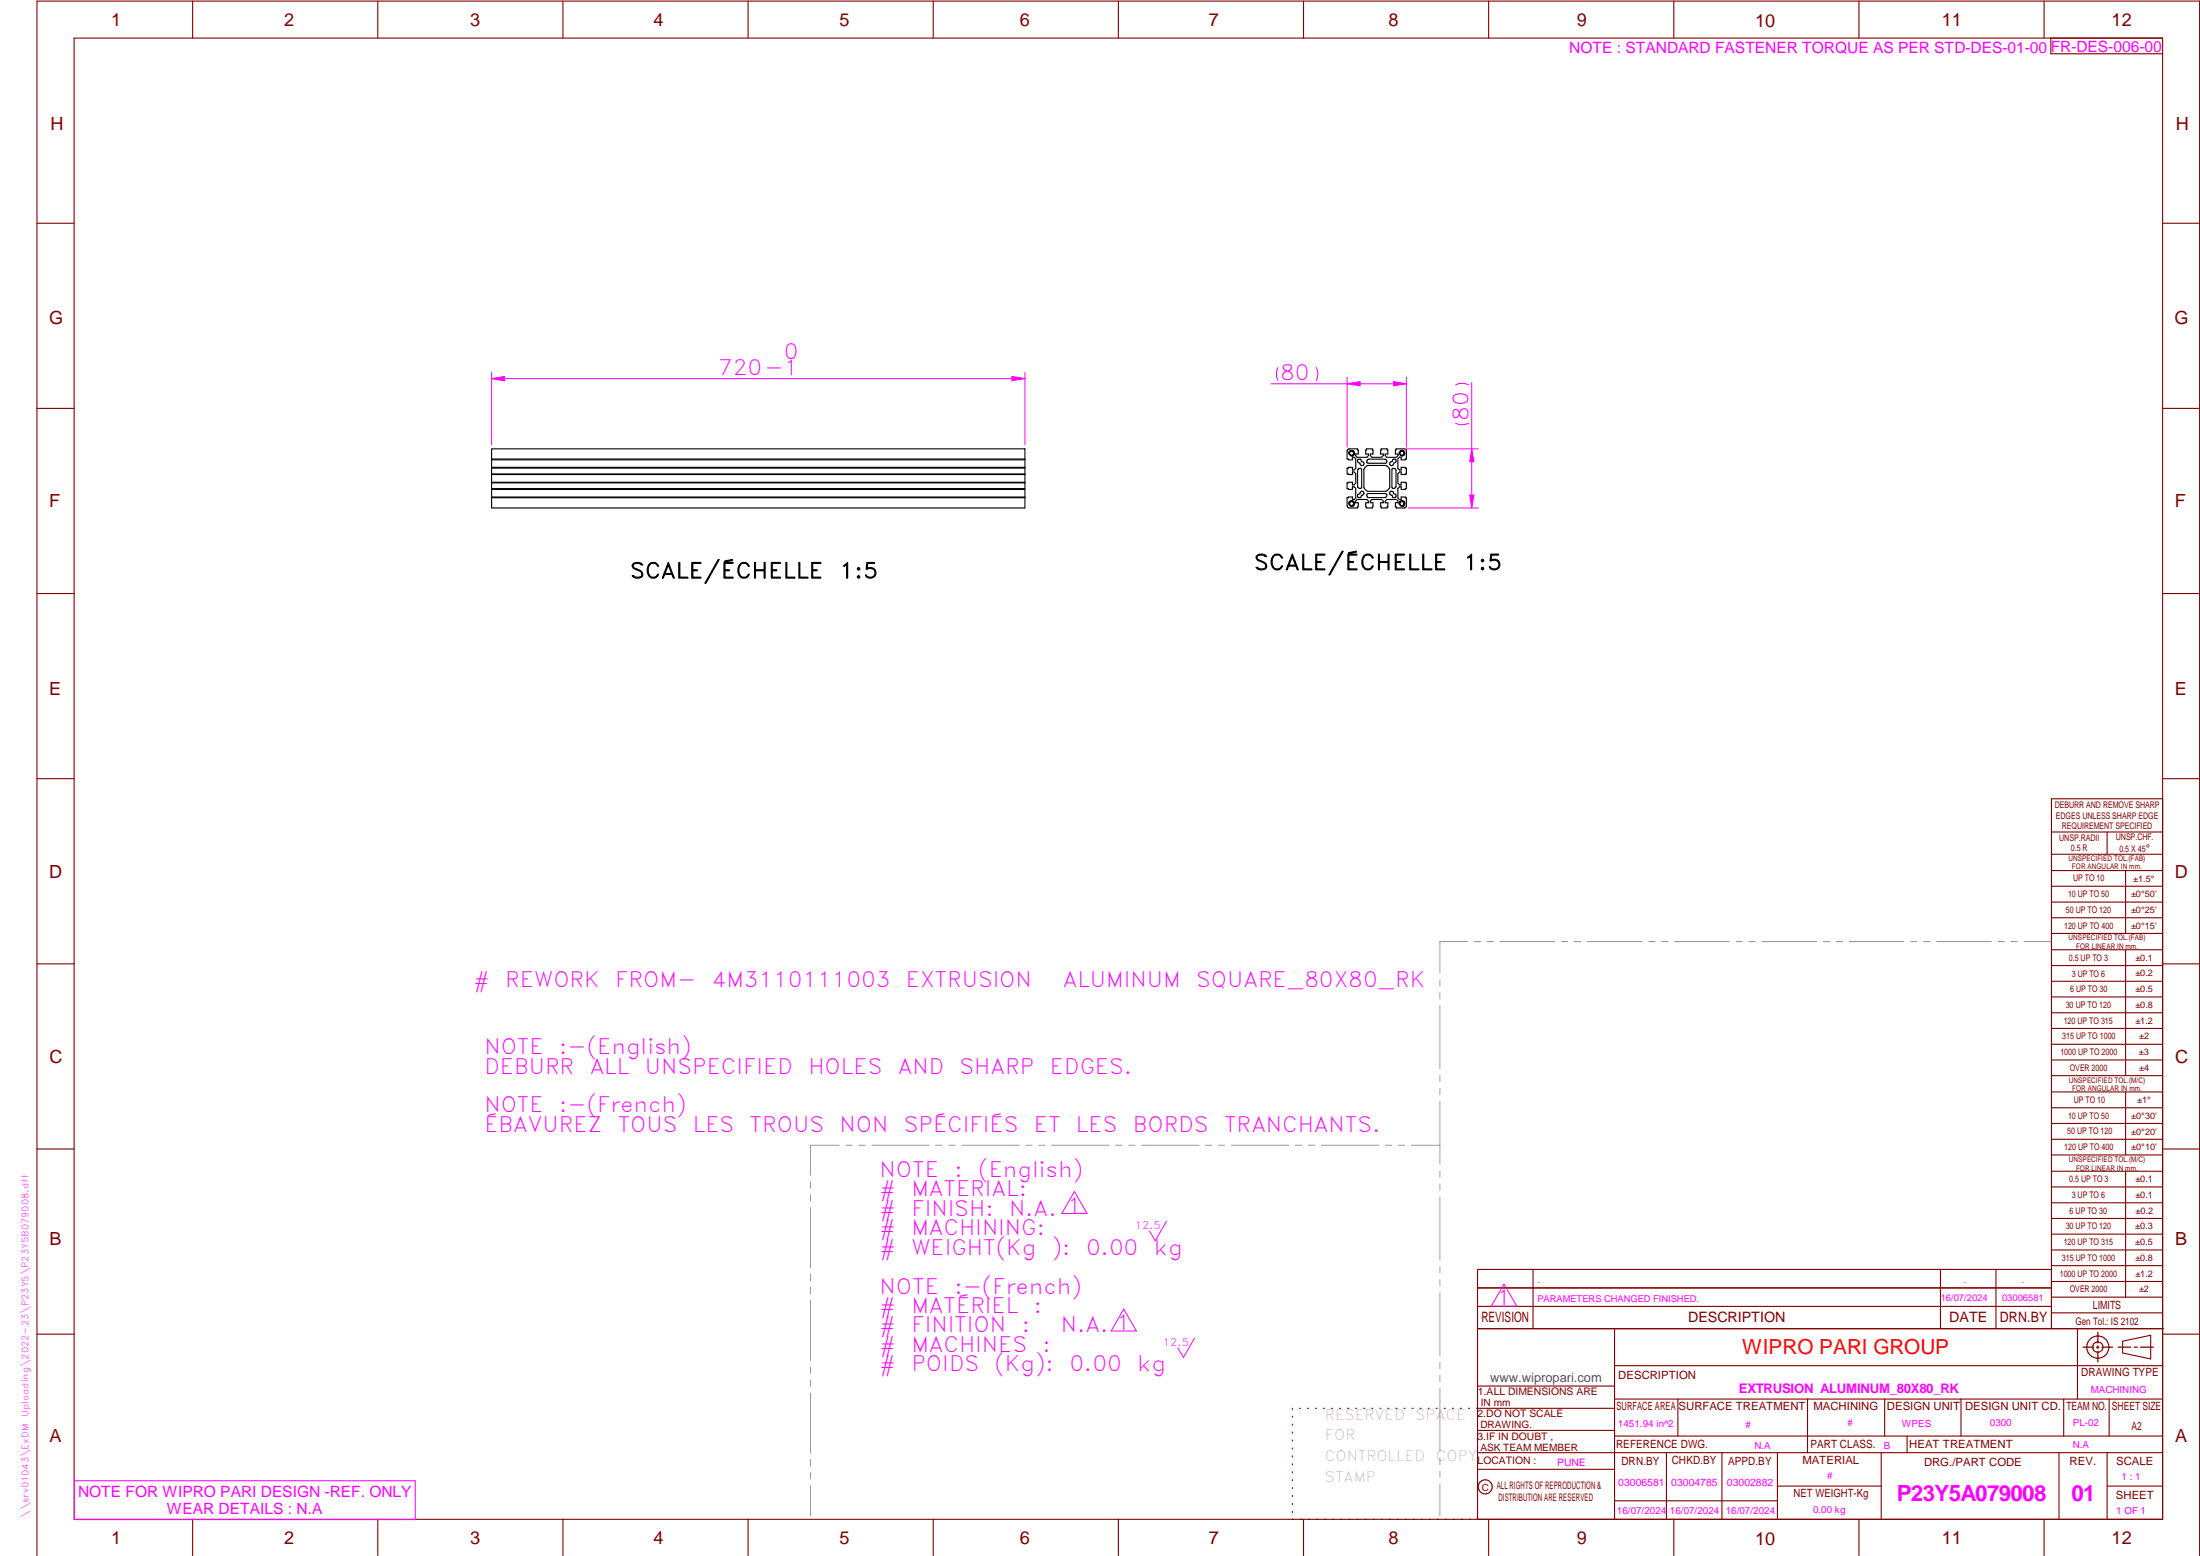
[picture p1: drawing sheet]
<svg xmlns="http://www.w3.org/2000/svg" width="594mm" height="420mm" viewBox="0 0 594 420" stroke-linecap="round" stroke-linejoin="round" font-family="sans-serif">
<g fill="none" stroke="#800000" stroke-width=".3">
<path d="M20 10.3h564v400h-564zM52 .3v10M102 .3v10M152 .3v10M202 .3v10M252 .3v10M302 .3v10M352 .3v10M402 .3v10M452 .3v10M502 .3v10M552 .3v10"/>
<path d="M553.8 10.3v4.2h30.2M10 60.3h10M584 60.3h10M10 110.3h10M584 110.3h10M10 160.3h10M584 160.3h10M10 210.3h10M584 215.7h-30v143.1M584 210.3h10M554 224.7h30M554 230.7h30"/>
<path d="M554 235.1h30M554 239.3h30M569 224.7v6M574 235.1v17M554 243.6h30M554 247.8h30M554 252.1h30M554 256.5h30M574 256.5v33.9M10 260.3h10M554 260.7h30M554 265h30"/>
<path d="M554 269.2h30M554 273.5h30M554 277.7h30M584 260.3h10M554 282h30M554 286.2h30M554 290.4h30M554 294.9h30M554 299.1h30M574 294.9v17M10 310.3h10M554 303.4h30"/>
<path d="M554 307.6h30M554 311.9h30M554 316.3h30M574 316.3v34M584 310.3h10M554 320.5h30M554 324.8h30M554 329h30M554 333.2h30M554 337.5h30M399 358.8h185.2M399 352.8h155"/>
<path d="M399 347.8h155M414 342.8v16M436 358.8v51.5M524 342.8v16M539 342.8v16M554 341.8h30M554 346h30M554 350.3h30M554 354.5h30M554 342.8h-155v67.5M561 358.8v19M10 360.3h10"/>
<path d="M399 374.3h37M436 377.8h148M453.1 377.8v10M488.1 377.8v14.5M508.9 377.8v10M529.5 377.8v10M557.3 377.8v10M569.5 377.8v10M573.2 362.2l7.6-1.6v6.3l-7.6-1.6zM584 368.8h-148M584 360.3h10M349 380.3v.3"/>
<path d="M349 382.4v.3M349 384.6v.3M349 386.7v.3M349 388.8v.3M349 391v.3M349 393.1v.3M349 395.3v.3M349 397.4v.3M349 399.5v.3M350.9 380.3h.2M353.1 380.3h.2M355.2 380.3h.3"/>
<path d="M357.4 380.3h.3M359.6 380.3h.3M361.7 380.3h.3M363.9 380.3h.3M366.1 380.3h.3M368.3 380.3h.2M370.4 380.3h.3M372.6 380.3h.3M374.8 380.3h.3M376.9 380.3h.4M379.1 380.3h.3M381.3 380.3h.3"/>
<path d="M383.4 380.3h.4M385.6 380.3h.3M387.8 380.3h.3M390 380.3h.3M392.2 380.3h.3M394.3 380.3h.3M396.5 380.3h.3M398.7 380.3h37.3M399 396.7h37M399 392.3h185M399 386.2h37M436 387.8h148"/>
<path d="M450 392.3v18M465 392.3v18M480 392.3v18M508 392.3v18M515 387.8v4.5M556 392.3v18M569 392.3v18M52 410.3v9.7M102 410.3v9.7M152 410.3v9.7M202 410.3v9.7M252 410.3v9.7"/>
<path d="M302 410.3v9.7M349 401.7v.3M349 403.8v.4M349 406v.3M349 408.1v.3M352 410.3v9.7M402 410.3v9.7M436 405.3h44M452 410.3v9.7M480 401.3h28M502 410.3v9.7M552 410.3v9.7"/>
<path d="M569 401.3h15M10 420v-419.7h584v419.7"/>
<circle cx="566.5" cy="363.7" r="1.39"/>
<circle cx="566.5" cy="363.8" r="3"/>
<circle cx="401.1" cy="401.5" r="1.9"/>
</g>
<path d="M132.8 100.5v19.6M273.3 101.6l3.5 .6-3.5 .6zM276.8 100.5v19.6M290.1 321.7l3.4 6h-6.8zM315 329.8l-3.1 5.2-1.5-2.6M303.4 353.5l3.5 5.9h-6.8zM406.1 346.8l3.5 5.9h-6.9zM322.6 361.3l-3 5.3-1.6-2.7M20.1 399.8h92v10.5h-92z" fill="none" stroke="#f0f" stroke-width=".27"/>
<g fill="none" stroke="#949494" stroke-width=".27">
<path d="M396.2 254.3h-7.4v8.5M398.1 254.3h1.6M401.5 254.3h1.8M405 254.3h14.8M421.6 254.3h1.7M425.1 254.3h1.7M428.6 254.3h14.8M445.2 254.3h1.7M448.7 254.3h1.7M452.2 254.3h14.8M468.8 254.3h1.7M472.3 254.3h1.7"/>
<path d="M475.8 254.3h14.8M492.4 254.3h1.7M495.8 254.3h1.8M499.4 254.3h14.7M516 254.3h1.6M519.4 254.3h1.8M522.9 254.3h14.8M539.5 254.3h1.7M543 254.3h1.7M546.5 254.3h7.4M388.8 264.5v1.8M388.8 268.1v1.6"/>
<path d="M388.8 271.6v17M388.8 290.4v1.7M388.8 293.9v1.7M388.8 297.4v17M218.9 319.2v1.6M226.6 309.2h-7.7v8.1M228.4 309.2h1.7M231.9 309.2h1.7M235.4 309.2h15.5M252.7 309.2h1.7M256.2 309.2h1.7M259.7 309.2h15.5"/>
<path d="M277 309.2h1.7M280.5 309.2h1.7M284 309.2h15.5M301.2 309.2h1.8M304.8 309.2h1.7M308.3 309.2h15.5M325.5 309.2h1.7M329.1 309.2h1.6M332.6 309.2h15.4M349.8 309.2h1.7M353.3 309.2h1.7M356.8 309.2h15.5"/>
<path d="M374.1 309.2h1.7M377.6 309.2h1.7M381.1 309.2h7.7M388.8 316.2v1.7M388.8 319.7v1.7M218.9 322.6v1.8M218.9 326.1v16.2M388.8 323.2v17.1M218.9 344.1v1.8M218.9 347.6v1.7M218.9 351.2v16.1M388.8 342.1v1.6"/>
<path d="M388.8 345.6v1.7M388.8 349v17.1M218.9 369.1v1.7M218.9 372.6v1.8M218.9 376.1v16.2M388.8 367.9v1.7M388.8 371.4v1.7M388.8 374.9v17M218.9 394.1v1.8M218.9 397.6v1.7M388.8 393.7v1.7M388.8 397.2v1.7"/>
<path d="M218.9 401.2v8.1M388.8 400.7v8.6"/>
</g>
<path d="M566.5 359.7v3M562.5 363.8h2.9M566.1 363.8h.7M566.5 363.4v.7M566.5 364.9v2.8M567.6 363.8h2.9M572 363.8h3.4M576.3 363.8h.8M578 363.8h3.5" fill="none" stroke="#800000" stroke-width=".34"/>
<g fill="none" stroke="#000" stroke-width=".3">
<path d="M132.8 121.2h144v16h-144zM132.8 134.4h144M132.8 134.2h144M132.8 132.2h144M132.8 132h144M132.8 130.4h144M132.8 130.2h144M132.8 128.1h144M132.8 128h144M132.8 126.4h144M132.8 126.2h144M132.8 124.2h144"/>
<path d="M132.8 124h144M364.1 121.2h2.5v.3h.2v1.1h-.8v.4l.5 .5h2.6l.4-.5v-.4h-.7v-1.1h.2v-.3h1.6l.1 1.4h-.7v.4l.5 .5h2.6l.4-.5v-.4h-.7l.2-1.4h1.6v.3h.2v1.1h-.7v.4l.4 .5h2.6l.4-.5v-.4h-.7v-1.1h.2v-.3h2.2l.5 .3 .1 2.5h-.3v.2h-1.1v-.8h-.5l-.4 .5v2.6l.4 .4h.5v-.7h1.1v.2h.3v1.6l-1.4 .1v-.7h-.5l-.4 .5v2.6l.4 .4h.5v-.7l1.4 .2v1.6h-.3v.2h-1.1v-.8h-.5l-.4 .5v2.6l.4 .4h.5v-.7h1.1v.2h.3v2.2l-.3 .5-2.5 .1v-.3h-.2v-1.1h.7v-.5l-.4-.4h-2.6l-.4 .4v.5h.7v1.1h-.2v.3h-1.6l-.2-1.4h.7v-.5l-.4-.4h-2.6l-.5 .4v.5h.7l-.1 1.4h-1.6v-.3h-.2v-1.1h.7v-.5l-.4-.4h-2.6l-.5 .4v.5h.8v1.1h-.2v.3h-2.2l-.6-.3v-2.5h.3v-.2h1.1v.7h.4l.5-.4v-2.6l-.5-.5h-.4v.8h-1.1v-.2h-.3v-1.6l1.4-.2v.7h.4l.5-.4v-2.6l-.5-.5h-.4v.7l-1.4-.1v-1.6h.3v-.2h1.1v.7h.4l.5-.4v-2.6l-.5-.5h-.4v.8h-1.1v-.2h-.3v-2.2zM366.7 124.1l.6-.1 .4 .6a.56 .56 0 0 1 .6 .5 .56 .56 0 0 1-.6 .6l-.3-.1-.2-.5-.6-.4zM366.8 126.7l.6-.3 .3 .4-.1 5a.63 .63 0 0 1-1-.4v-4.4zM367.4 132.8l.3-.2a.56 .56 0 0 1 .6 .6 .56 .56 0 0 1-.6 .5l-.4 .7-.6-.1-.1-.7 .6-.3zM369.1 125.8l5.1-.1 1 .7 .1 5.2-.8 .9-5.1 .2-1-.8-.1-5.2zM369.2 133.4h5.2a.63 .63 0 0 1-.4 1l-4.6-.1-.3-.4zM369.4 124h4.7a.65 .65 0 0 1 .3 1l-5 .1-.3-.3zM375.4 124.8l.5-.2 .4-.6 .6 .1 .1 .6-.7 .4a.59 .59 0 0 1-.8 .6l-.2-.3zM375.5 132.7a.59 .59 0 0 1 .8 .6l.7 .3-.1 .7-.6 .1-.4-.7a.59 .59 0 0 1-.6-.8zM376 126.6a.68 .68 0 0 1 1 .4l-.1 4.5a.71 .71 0 0 1-.9 .3z"/>
<circle cx="365" cy="136" r=".56"/>
<circle cx="365" cy="122.4" r=".56"/>
<circle cx="365" cy="122.4" r=".67"/>
<circle cx="365" cy="136" r=".67"/>
<circle cx="378.6" cy="136" r=".56"/>
<circle cx="378.6" cy="122.4" r=".56"/>
<circle cx="378.6" cy="122.4" r=".67"/>
<circle cx="378.6" cy="136" r=".67"/>
</g>
<path d="M364.2 122.6a.79 .79 0 0 1 .7-1 .79 .79 0 0 1 .9 .9 .79 .79 0 0 1-1 .6M364.2 136.2a.79 .79 0 0 1 .7-1 .79 .79 0 0 1 .9 .8 .79 .79 0 0 1-1 .7M377.8 122.6a.79 .79 0 0 1 .7-1 .79 .79 0 0 1 .9 .9 .79 .79 0 0 1-1 .6M377.8 136.2a.79 .79 0 0 1 .7-1 .79 .79 0 0 1 .9 .8 .79 .79 0 0 1-1 .7" fill="none" stroke="#000" stroke-width=".27"/>
<path d="M273.3 101.6l3.5 .6-3.5 .6z" fill="#f0f"/>
<path d="M132.8 102.2l3.5-.6v1.2z" fill="none" stroke="#f0f" stroke-width=".27"/>
<path d="M132.8 102.2l3.5-.6v1.2z" fill="#f0f"/>
<path d="M345.1 99.2a3.9 3.9 0 0 0 0 3.5M355.5 99.2a3.9 3.9 0 0 1 0 3.5M132.8 102.2h144M363.8 103.6l3.5-.6v1.2zM363.8 101.9v18.8M379.8 101.9v18.8" fill="none" stroke="#f0f" stroke-width=".27"/>
<path d="M363.8 103.6l3.5-.6v1.2z" fill="#f0f"/>
<path d="M376.3 103l3.5 .6-3.5 .6z" fill="none" stroke="#f0f" stroke-width=".27"/>
<path d="M376.3 103l3.5 .6-3.5 .6z" fill="#f0f"/>
<path d="M343.2 103.6h36.6M393.1 103.9a3.9 3.9 0 0 1 3.5 0M393.1 114.3a3.9 3.9 0 0 0 3.5 0M379.1 121.2h20.1M380.2 137.2h19M396.9 133.7h1.1l-.6 3.5z" fill="none" stroke="#f0f" stroke-width=".27"/>
<path d="M396.9 133.7h1.1l-.6 3.5z" fill="#f0f"/>
<path d="M397.4 121.2l.6 3.5h-1.1z" fill="none" stroke="#f0f" stroke-width=".27"/>
<path d="M397.4 121.2l.6 3.5h-1.1z" fill="#f0f"/>
<path d="M397.4 103.3v33.9" fill="none" stroke="#f0f" stroke-width=".27"/>
<g font-size="6" fill="#f0f">
<text x="512.2" y="405.2">P23Y5A079008</text>
<text x="559.4" y="405.2">01</text>
</g>
<g font-size="5.7" fill="#f0f">
<text x="193.9" y="101.4">720-1</text>
<text x="211.7" y="96.8">0</text>
<text x="345.7" y="102.7">80</text>
<text x="396.6" y="113.7" transform="rotate(-90 396.6 113.7)">80</text>
<text x="127.8" y="266.5">#</text>
<text x="136.4" y="266.5">REWORK</text>
<text x="166.1" y="266.5">FROM-</text>
<text x="192.2" y="266.5">4M3110111003</text>
<text x="244.6" y="266.5">EXTRUSION</text>
<text x="287" y="266.5">ALUMINUM</text>
<text x="323" y="266.5">SQUARE_80X80_RK</text>
<text x="130.8" y="284.6">NOTE</text>
<text x="151" y="284.6">:-(English)</text>
<text x="130.8" y="289.9">DEBURR</text>
<text x="159.2" y="289.9">ALL</text>
<text x="174.1" y="289.9">UNSPECIFIED</text>
<text x="218.3" y="289.9">HOLES</text>
<text x="242.4" y="289.9">AND</text>
<text x="259.1" y="289.9">SHARP</text>
<text x="283.5" y="289.9">EDGES.</text>
<text x="130.8" y="300.4">NOTE</text>
<text x="130.8" y="305.6">ÉBAVUREZ</text>
<text x="151" y="300.4">:-(French)</text>
<text x="166.8" y="305.6">TOUS</text>
<text x="187.1" y="305.6">LES</text>
<text x="202.4" y="305.6">TROUS</text>
<text x="226.7" y="305.6">NON</text>
<text x="244.1" y="305.6">SPÉCIFIÉS</text>
<text x="279.2" y="305.6">ET</text>
<text x="290.5" y="305.6">LES</text>
<text x="305.9" y="305.6">BORDS</text>
<text x="330.5" y="305.6">TRANCHANTS.</text>
<text x="237.5" y="317.8">NOTE</text>
<text x="257.7" y="317.8">:</text>
<text x="264.1" y="317.8">(English)</text>
<text x="237.5" y="323">#</text>
<text x="246.1" y="323">MATERIAL:</text>
<text x="237.5" y="328.3">#</text>
<text x="246.1" y="328.3">FINISH:</text>
<text x="272.5" y="328.3">N.A. 1</text>
<text x="237.5" y="333.5">#</text>
<text x="246.1" y="333.5">MACHINING:</text>
<text x="237.5" y="338.8">#</text>
<text x="246.1" y="338.8">WEIGHT(Kg</text>
<text x="284" y="338.8">):</text>
<text x="293.3" y="338.8">0.00</text>
<text x="311.6" y="338.8">kg</text>
<text x="237.5" y="349.3">NOTE</text>
<text x="257.7" y="349.3">:-(French)</text>
<text x="404.1" y="352.5">1</text>
<text x="237.5" y="354.5">#</text>
<text x="237.5" y="359.8">#</text>
<text x="246.1" y="354.5">MATÉRIEL</text>
<text x="246.1" y="359.8">FINITION</text>
<text x="275.9" y="359.8">:</text>
<text x="279.2" y="354.5">:</text>
<text x="286.5" y="359.8">N.A. 1</text>
<text x="237.5" y="365">#</text>
<text x="246.1" y="365">MACHINES</text>
<text x="281.5" y="365">:</text>
<text x="237.5" y="370.3">#</text>
<text x="246.1" y="370.3">POIDS</text>
<text x="268.5" y="370.3">(Kg):</text>
<text x="288.8" y="370.3">0.00</text>
<text x="307.1" y="370.3">kg</text>
</g>
<g font-size="5.7">
<text x="338.6" y="153.9">SCALE/ÉCHELLE</text>
<text x="395.2" y="153.9">1:5</text>
<text x="170.1" y="156.1">SCALE/ÉCHELLE</text>
<text x="226.7" y="156.1">1:5</text>
</g>
<text font-size="5.6" fill="#f00" x="470.5" y="365.5">WIPRO PARI GROUP</text>
<g font-size="4.9" fill="#800000">
<text x="30" y="6.9">1</text>
<text x="76.7" y="6.9">2</text>
<text x="127" y="6.9">3</text>
<text x="176.5" y="6.9">4</text>
<text x="226.7" y="6.9">5</text>
<text x="275.4" y="6.9">6</text>
<text x="326.4" y="6.9">7</text>
<text x="375" y="6.9">8</text>
<text x="425.8" y="6.9">9</text>
<text x="473.9" y="7.3">10</text>
<text x="524.3" y="6.9">11</text>
<text x="570.2" y="6.9">12</text>
<text x="13.6" y="35.1">H</text>
<text x="587.6" y="35.1">H</text>
<text x="13.2" y="87.5">G</text>
<text x="587.2" y="87.5">G</text>
<text x="13.2" y="137">F</text>
<text x="587.2" y="137">F</text>
<text x="13.2" y="187.6">E</text>
<text x="587.2" y="187.6">E</text>
<text x="13.2" y="237">D</text>
<text x="587.2" y="237">D</text>
<text x="13.4" y="287.1">C</text>
<text x="587.4" y="287.1">C</text>
<text x="13.4" y="336.2">B</text>
<text x="587.4" y="336.2">B</text>
<text x="13.4" y="389.3">A</text>
<text x="587.4" y="389.3">A</text>
<text x="30" y="416.9">1</text>
<text x="76.7" y="416.9">2</text>
<text x="127" y="416.9">3</text>
<text x="176.5" y="416.9">4</text>
<text x="226.7" y="416.9">5</text>
<text x="275.4" y="416.9">6</text>
<text x="326.4" y="416.9">7</text>
<text x="375" y="416.9">8</text>
<text x="425.8" y="416.9">9</text>
<text x="473.9" y="417.3">10</text>
<text x="524.3" y="416.9">11</text>
<text x="570.2" y="416.9">12</text>
</g>
<g font-size="4.2" fill="#f0f">
<text x="423.7" y="14.3">NOTE : STANDARD FASTENER TORQUE AS PER STD-DES-01-00</text>
<text x="553.8" y="14">FR-DES-006-00</text>
<text x="21.1" y="404.3">NOTE FOR WIPRO PARI DESIGN -REF. ONLY</text>
<text x="45.1" y="408.8">WEAR DETAILS : N.A</text>
</g>
<g font-size="3.9" fill="#800000">
<text x="400" y="357.1">REVISION</text>
<text x="455.9" y="357.1">DESCRIPTION</text>
<text x="526.4" y="357.1">DATE</text>
<text x="540" y="357.1">DRN.BY</text>
</g>
<g font-size="3.9" fill="#c0c0c0">
<text x="357.8" y="383.3">RESERVED</text>
<text x="382.3" y="383.3">SPACE</text>
<text x="357.8" y="388.9">FOR</text>
<text x="357.8" y="394.5">CONTROLLED</text>
<text x="387.8" y="394.5">COPY</text>
<text x="357.8" y="400">STAMP</text>
</g>
<text font-size="3.6" fill="#f0f" x="469.6" y="376.1">EXTRUSION ALUMINUM_80X80_RK</text>
<text font-size="3.5" fill="#00f" x="402.4" y="373.3">www.wipropari.com</text>
<g font-size="3.1" fill="#800000">
<text x="565.1" y="353.5">LIMITS</text>
<text x="562" y="371.7">DRAWING TYPE</text>
<text x="437" y="372.3">DESCRIPTION</text>
<text x="436.5" y="380.8">SURFACE AREA</text>
<text x="453.3" y="380.8">SURFACE TREATMENT</text>
<text x="489.7" y="380.8">MACHINING</text>
<text x="509.5" y="380.8">DESIGN UNIT</text>
<text x="530.6" y="380.8">DESIGN UNIT CD.</text>
<text x="558" y="380.6">TEAM NO.</text>
<text x="570.3" y="380.7">SHEET SIZE</text>
<text x="575.6" y="386.1">A2</text>
<text x="436.4" y="391.1">REFERENCE DWG.</text>
<text x="437.8" y="395.5">DRN.BY</text>
<text x="451.4" y="395.4">CHKD.BY</text>
<text x="466.6" y="395.5">APPD.BY</text>
<text x="486.7" y="395.4">MATERIAL</text>
<text x="488.9" y="390.9">PART CLASS.</text>
<text x="515.6" y="390.9">HEAT TREATMENT</text>
<text x="519.6" y="395.9">DRG./PART CODE</text>
<text x="558.9" y="395.5">REV.</text>
<text x="571.4" y="395.6">SCALE</text>
<text x="484.3" y="404.2">NET WEIGHT-Kg</text>
<text x="571.4" y="404.7">SHEET</text>
</g>
<text font-size="3" fill="#800000" x="579.5" y="230.1">°</text>
<g font-size="2.8" fill="#f0f">
<text x="306.4" y="332">12.5</text>
<text x="314" y="363.5">12.5</text>
<text x="420.5" y="396">PUNE</text>
<text x="437" y="401.2">03006581</text>
<text x="451.3" y="401.2">03004785</text>
<text x="466.3" y="401.2">03002882</text>
</g>
<g font-size="2.8" fill="#800000">
<text x="560.4" y="357.7">Gen Tol.: IS 2102</text>
<text x="399.1" y="376.6">1.ALL DIMENSIONS ARE</text>
<text x="399" y="382.7">2.DO NOT SCALE</text>
<text x="399" y="388.7">3.IF IN DOUBT ,</text>
<text x="399" y="395.4">LOCATION :</text>
<text x="404.2" y="402">ALL RIGHTS OF REPRODUCTION &amp;</text>
<text x="404.7" y="405.4">DISTRIBUTION ARE RESERVED</text>
</g>
<g font-size="2.7" fill="#f0f">
<text x="564.6" y="376.2">MACHINING</text>
<text x="436.9" y="385.4">1451.94 in^2</text>
<text x="471.4" y="385.5">#</text>
<text x="498.9" y="385">#</text>
<text x="513.6" y="385.3">WPES</text>
<text x="537.3" y="385.1">0300</text>
<text x="559.7" y="385.1">PL-02</text>
<text x="473.7" y="391.2">N.A</text>
<text x="508.7" y="391.2">B</text>
<text x="559.7" y="391.1">N.A</text>
<text x="493.4" y="399.5">#</text>
<text x="572.8" y="399.7">1 : 1</text>
<text x="436.6" y="408.7">16/07/2024</text>
<text x="450.9" y="408.8">16/07/2024</text>
<text x="466" y="408.9">16/07/2024</text>
<text x="489.6" y="408.5">0.00 kg</text>
<text x="571.4" y="408.7">1 OF 1</text>
</g>
<g font-size="2.7" fill="#800000">
<text x="399.9" y="379.7">IN mm</text>
<text x="399.7" y="385.7">DRAWING.</text>
<text x="399.7" y="391.8">ASK TEAM MEMBER</text>
<text x="400.1" y="402.5">C</text>
</g>
<g font-size="2.5" fill="#800000">
<text x="554.9" y="218.3">DEBURR AND REMOVE SHARP</text>
<text x="555.2" y="221">EDGES UNLESS SHARP EDGE</text>
<text x="556.1" y="227.1">UNSP.RADII</text>
<text x="556.8" y="223.8">REQUIREMENT SPECIFIED</text>
<text x="571.4" y="226.9">UNSP.CHF.</text>
<text x="559.2" y="229.9">0.5 R</text>
<text x="572.3" y="230.1">0.5 X 45</text>
<text x="559.8" y="238">UP TO 10</text>
<text x="576.1" y="238.1">±1.5°</text>
<text x="558.5" y="242.2">10 UP TO 50</text>
<text x="575.5" y="242.3">±0°50'</text>
<text x="557.4" y="250.7">120 UP TO 400</text>
<text x="557.9" y="246.5">50 UP TO 120</text>
<text x="575.5" y="250.7">±0°15'</text>
<text x="575.5" y="246.5">±0°25'</text>
<text x="558.7" y="259.4">0.5 UP TO 3</text>
<text x="559.5" y="263.7">3 UP TO 6</text>
<text x="576.6" y="263.6">±0.2</text>
<text x="576.6" y="259.4">±0.1</text>
<text x="559" y="267.9">6 UP TO 30</text>
<text x="576.6" y="267.9">±0.5</text>
<text x="557.8" y="272.2">30 UP TO 120</text>
<text x="576.6" y="272.2">±0.8</text>
<text x="556.9" y="280.7">315 UP TO 1000</text>
<text x="557.3" y="276.4">120 UP TO 315</text>
<text x="576.6" y="276.4">±1.2</text>
<text x="577.7" y="280.7">±2</text>
<text x="556.4" y="284.9">1000 UP TO 2000</text>
<text x="577.6" y="284.9">±3</text>
<text x="558.9" y="289.2">OVER 2000</text>
<text x="577.7" y="289.3">±4</text>
<text x="560" y="297.9">UP TO 10</text>
<text x="577.1" y="297.9">±1°</text>
<text x="558.5" y="302.1">10 UP TO 50</text>
<text x="575.5" y="302.1">±0°30'</text>
<text x="557.4" y="310.6">120 UP TO 400</text>
<text x="558.2" y="306.3">50 UP TO 120</text>
<text x="575.5" y="310.6">±0°10'</text>
<text x="575.5" y="306.4">±0°20'</text>
<text x="558.8" y="319.2">0.5 UP TO 3</text>
<text x="559.4" y="323.4">3 UP TO 6</text>
<text x="576.6" y="319.2">±0.1</text>
<text x="576.6" y="323.5">±0.1</text>
<text x="558.9" y="327.7">6 UP TO 30</text>
<text x="576.7" y="327.7">±0.2</text>
<text x="557.8" y="332">30 UP TO 120</text>
<text x="576.6" y="332">±0.3</text>
<text x="556.8" y="340.5">315 UP TO 1000</text>
<text x="557.3" y="336.3">120 UP TO 315</text>
<text x="576.6" y="336.3">±0.5</text>
<text x="576.6" y="340.5">±0.8</text>
<text x="556.2" y="344.7">1000 UP TO 2000</text>
<text x="576.6" y="344.7">±1.2</text>
<text x="558.9" y="349">OVER 2000</text>
<text x="577.6" y="349">±2</text>
</g>
<g font-size="2.5" fill="#f0f">
<text x="415.2" y="346.4">.</text>
<text x="530.3" y="346.5">.</text>
<text x="545.9" y="346.4">.</text>
<text x="415.2" y="351.5">PARAMETERS CHANGED FINISHED.</text>
<text x="524.1" y="351.3">16/07/2024</text>
<text x="540.6" y="351.4">03006581</text>
</g>
<g font-size="2.4" fill="#f0f">
<text x="7.7" y="382.7" transform="rotate(-90 7.7 382.7)">Uploading\2022-23\P23Y5\P23Y5B079008.dft</text>
<text x="7.7" y="409.8" transform="rotate(-90 7.7 409.8)">\\srv01043\ExDM</text>
</g>
<g font-size="2.1" fill="#800000">
<text x="558.5" y="232.4">UNSPECIFIED TOL.(FAB)</text>
<text x="559.5" y="234.7">FOR ANGULAR IN mm.</text>
<text x="558.6" y="253.9">UNSPECIFIED TOL.(FAB)</text>
<text x="560.7" y="256.3">FOR LINEAR IN mm.</text>
<text x="558.7" y="292.3">UNSPECIFIED TOL.(M/C)</text>
<text x="559.6" y="294.7">FOR ANGULAR IN mm.</text>
<text x="558.7" y="313.7">UNSPECIFIED TOL.(M/C)</text>
<text x="560.6" y="316.1">FOR LINEAR IN mm.</text>
</g>
</svg>
